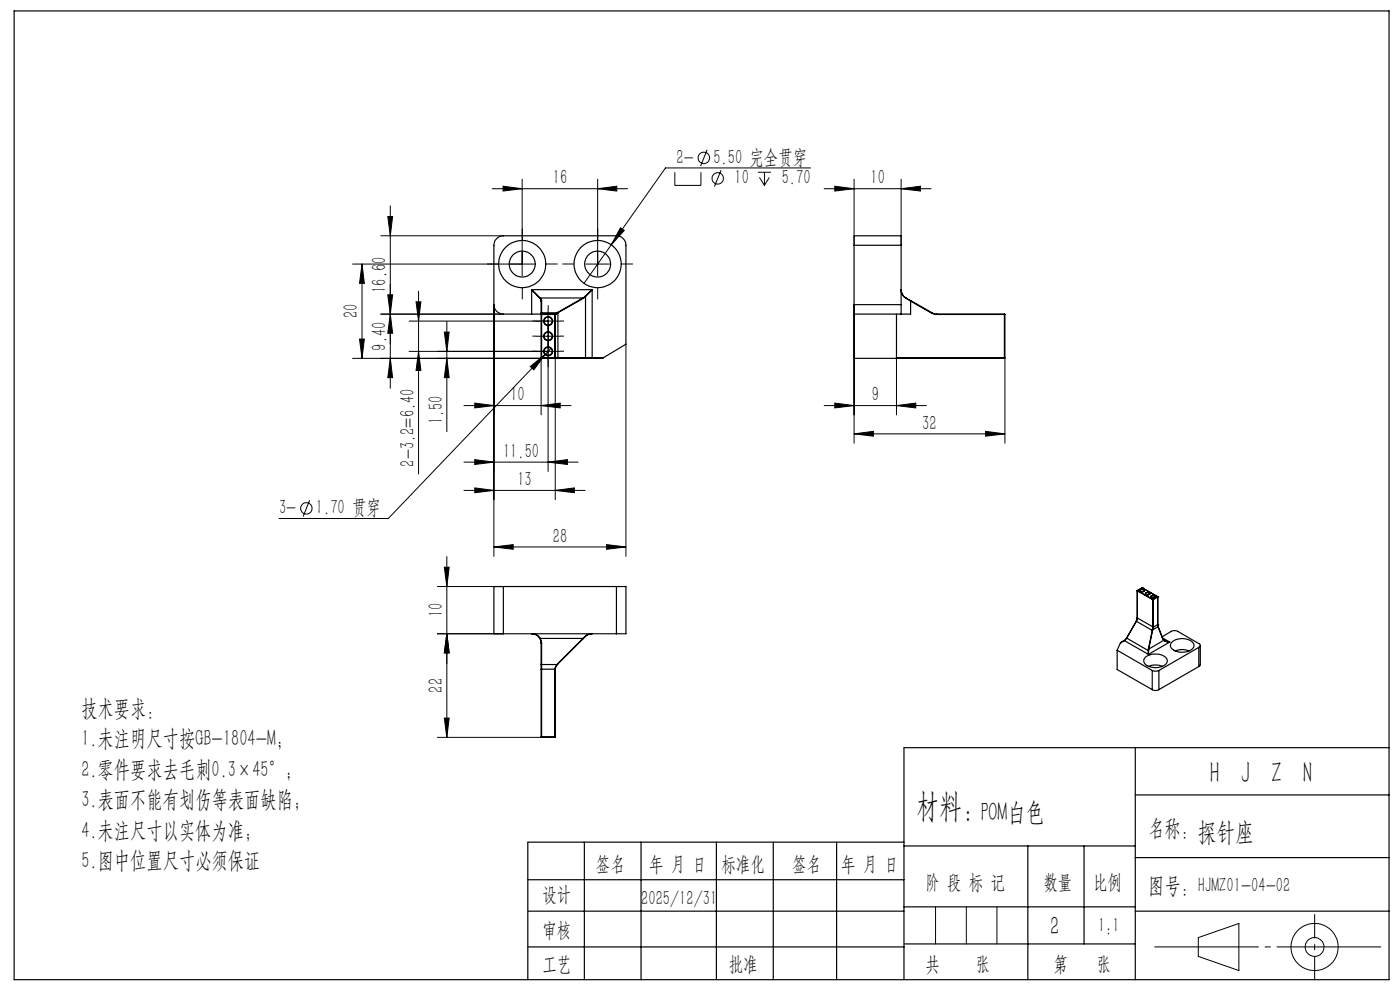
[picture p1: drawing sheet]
<svg xmlns="http://www.w3.org/2000/svg" width="297mm" height="210mm" viewBox="0 0 297 210" stroke-linecap="round" stroke-linejoin="round" font-family="sans-serif">
<g fill="none" stroke="#000" stroke-width=".25">
<path d="M3 2.3h291.7v205.5h-291.7zM181.2 52v-2h10v2M181.2 52h10M181.2 52v12.6M191.2 52v12.6M112.8 61.4l1.7 1.9M112.8 66.6h2M112.8 61.4l1.8 1.8M112.8 66.6h-6a2.03 2.03 0 0 1-2-2v-12.6a2.03 2.03 0 0 1 2-2h24a2.03 2.03 0 0 1 2 2v21l-4.8 2.9M112.8 61.4v5.2M112.8 61.4h12.8M114.5 63.3l.3 .6"/>
<path d="M114.6 63.2l.3 .6M114.6 63.2l-.1 .1M114.6 63.2h9.1M114.8 75.9h.1M114.8 66.7h.1M114.8 75.9l.1 .1M114.8 66.5v.2M114.8 63.9v2.6M114.8 66.7v9.2M114.9 66.6v.1M114.9 75.9v.1M114.9 66.6l-.1 .1"/>
<path d="M114.9 66.3v.3M114.9 66.3l-.1 .2M114.9 63.8l-.1 .1M114.9 63.8v2.5M114.9 66.7v9.2M114.9 66.6h2.8M114.9 66.7h2.8M114.9 75.9h2.8M114.9 76h2.8M114.9 66.3h3.3M117.7 66.6v.1M117.7 66.7h.1"/>
<path d="M117.7 66.6l.1 .1M117.7 75.9h.1M117.7 75.9v.1M117.7 66.6h.1M117.7 76h.6M117.7 66.7v9.2M117.8 75.9l-.1 .1M117.8 66.7h.1M117.8 75.9h.6M117.8 66.7v9.2M118.2 66.3l-.5 .3M118.2 66.3l.1 .2"/>
<path d="M118.3 66.5l-.5 .2M118.3 66.3h-.1M118.3 66.3h.1M118.3 76h5.8M118.4 66.3l-.1 .2M118.4 75.9l-.1 .1M118.4 75.9h5.8M118.4 66.3v9.6M123.7 63.2l.1 .1M123.7 63.2l-5.4 3.1M123.8 63.3l-5.4 3M124.1 62.9l-.4 .3"/>
<path d="M124.1 62.9h.1M124.1 76h1.5M124.2 75.9l-.1 .1M124.2 62.9l-.4 .4M124.2 75.9h1.4M124.2 62.9v13M125.6 61.4l-1.5 1.5M125.6 61.4l-1.4 1.5M125.6 75.9v.1M125.6 75.9h2.4M125.6 61.4v14.5M128 75.9l-2.4 .1"/>
<path d="M181.2 64.6v2M181.2 66.6h10M181.2 66.6v9.4h31.9M181.2 64.6h10M190.2 75.9v.1M190.2 75.9h22.9M190.2 66.6v9.3M191.2 64.6v2M192.2 63.2a2.07 2.07 0 0 1-1-1.8 2.18 2.18 0 0 0 1 1.9M192.2 63.3l1 .6M192.2 63.2v.1M192.2 63.2l1 .6"/>
<path d="M193.2 63.9v2.7h-2M193.2 63.9l4.5 2.6M193.2 63.8v.1M193.2 63.8l4.5 2.5M197.7 66.5l1 .2M197.7 66.3v.2M197.7 66.3l1 .3M198.7 66.6v.1M198.7 66.6h14.4M198.7 66.7h14.4M213.1 66.6v.1M213.1 75.9v.1"/>
<path d="M213.1 66.7h.1M213.1 66.6l.1 .1M213.1 75.9h.1M213.1 66.7v9.2M213.2 75.9l-.1 .1M213.2 66.7v9.2M106.8 124.4h-2v10h2M106.8 134.4h24M106.8 124.4v10M106.8 124.4h24M114.5 135.4a1.93 1.93 0 0 0-1.7-1 2.05 2.05 0 0 1 1.8 1M114.5 135.4h.1"/>
<path d="M114.5 135.4l.3 1M114.6 135.4l.3 1.1M114.6 135.4h9.1M114.8 136.4l.1 .1M114.8 136.4v4.5M114.9 136.5v4.5M123.7 135.4l.1 .1M123.7 135.4l-5.4 5.4M123.8 135.5l-5.4 5.3M124.1 135l1-.5 .5-.1-.5 .1-.9 .5M124.1 135l-.4 .4M124.1 135h.1"/>
<path d="M124.2 135l-.4 .5M130.8 124.4h2v10h-2M130.8 124.4v10M237 137.9l7.4 4.3M237 137.9v4.1l7.4 4.3M237.7 136.3h.1M237.7 136.3l-.7 1.6M238.5 135.9h.1M238.5 135.9l-.8 .4M238.5 135.9l5.1 2.9M239 135.4l-.5 .5M239 135.4h.1"/>
<path d="M239 135.4l4.6 2.6M241.1 131.8h.1M241.1 131.8l-2.1 3.6M241.1 131.8l3.3 1.9M241.3 131.1l-.2 .7M241.3 125.3h.1M241.3 125.3v5.8M241.3 125.3l3.2 1.9M241.3 131.1l3.2 1.9M241.3 125.3l3.3 1.9M241.9 125.2l.5-.1a.27 .27 0 0 1 .3 .3 .27 .27 0 0 1-.4 .1l-.4-.1zM241.9 125.1h.7a.28 .28 0 0 1 .2 .4 .28 .28 0 0 1-.5 0h-.3a.23 .23 0 0 1-.2-.2 .23 .23 0 0 1 .1-.2z"/>
<path d="M242.3 124.7h.1M242.3 124.7l-1 .6M242.3 124.7l3.3 1.9M242.7 125.3h.1M242.9 139.5a3.5 3.5 0 0 1 4.6 .3 1.4 1.4 0 0 1-1.4 1.7 2.93 2.93 0 0 1-3.4-1.1v-.5zM243.1 125.8l.4-.1a.28 .28 0 0 1 .4 .4 .28 .28 0 0 1-.5 .1l-.4-.2zM243.1 125.8l.4-.1 .3 .1a.45 .45 0 0 1-.3 .5 .45 .45 0 0 1-.5-.3zM243.6 138h.1M243.6 138v.8M243.6 137.6v.4M243.6 137.6l.1 .1M243.7 138l-.1 .8"/>
<path d="M243.7 137.7v.3M243.9 126h.1M244.2 126.5l.3-.1a.3 .3 0 0 1 .4 0 .3 .3 0 0 1 0 .4 .3 .3 0 0 1-.4 .1l-.2-.1zM244.2 126.4l.3-.1a.32 .32 0 0 1 .5 .3 .32 .32 0 0 1-.5 .3 .28 .28 0 0 1-.3-.1 .28 .28 0 0 1 0-.4zM244.4 133.7h.1M244.4 133.7l-.8 3.9M244.5 133.6l-.1 .1M244.5 133.6h.1M244.5 133.6v.1M244.5 133.1v.5M244.5 133.1h.1M244.5 133.7l-.8 4"/>
<path d="M244.5 127.2h.1M244.5 133h.1M244.5 133v.1M244.5 127.2v5.8M244.6 127.2h-.1M244.6 127.2h.1M244.6 133.1l-.1 .5M244.6 133v.1M244.6 127.2v5.8M245 126.6h.1M245.6 126.6h.1M245.6 126.6l-1 .6"/>
<path d="M245.6 132.5l.1 .5M245.6 132.5h.1M245.6 126.6v5.9M245.6 132.5l-1 .6M245.7 133l-1.2 .6M245.7 133l.9 2.3M245.7 133h.1M246.5 135.1l2.1-1.2 .8-.1 5 2.8a.42 .42 0 0 1 .2 .4 .42 .42 0 0 1-.3 .3M246.6 135.3l.3 .5M246.6 135.3h.1M246.6 135.3l1.5 .9M246.9 135.8l.4 .3 .8 .1"/>
<path d="M246.9 135.8l.5 .3 .7 .1M246.9 135.8h.1M246.9 135.8l-3.2 1.9M248.1 136.2l-4.5 2.6M248.5 136.3a3.4 3.4 0 0 1 4.6 .1l.1 .1a1.26 1.26 0 0 1-1.2 1.7 3.2 3.2 0 0 1-3.6-.9l-.1-.4zM249.3 138.1l1.3-.3 1.7 .3M254.3 137.3l-8.4 4.9M254.3 137.3v4.1M254.6 136.9v4.1l-.3 .4M114.8 140.9l.1 .1M114.8 141.9h.1M114.8 140.9v1"/>
<path d="M114.8 156.3h.1M114.8 156.3l.1 .1M114.8 141.9v14.4M114.9 141v.9M114.9 156.3v.1M114.9 141.9v14.4M114.9 141h3.3M114.9 141.9h2.8M114.9 156.3h2.8M114.9 156.4h2.8M117.7 141.9h.1M117.7 141.9v.3"/>
<path d="M117.7 142.2h.1M117.7 156.3h.1M117.7 156.3v.1M117.7 142.2v14.1M117.8 141.9v.3M117.8 156.3l-.1 .1M117.8 142.2v14.1M118.2 141l-.5 .9M118.2 141h.1M118.3 141l-.5 .9M118.3 140.8l-.1 .2M118.3 140.8h.1"/>
<path d="M118.4 140.8l-.1 .2M240.8 158.6v49.2M243.7 141.3l1-.2h1.2l.7 .2M244.4 142.2l.5 .2 1-.2M244.4 146.3l.5 .2 1-.2M244.4 142.2v4.1M245.9 142.2v4.1M254.3 141.4l-8.4 4.9M294.7 158.6h-102.9v49.2M124 178.6v29.2M136 178.6v29.2M152 178.6v29.2"/>
<path d="M164 178.6v29.2M177.5 178.6v29.2M191.8 178.6h-79.8v29.2M191.8 179.4h49M218.1 179.4v28.4M230 179.4v20.8M240.8 168.6h53.9M112 193.3h79.8M112 186.6h79.8M191.8 192.4h49M240.8 181.9h53.9M240.8 193.3h53.9"/>
<path d="M112 200.9h79.8M192 200.2h48.8"/>
<circle cx="110.8" cy="56" r="5"/>
<circle cx="110.8" cy="56" r="2.75"/>
<circle cx="126.8" cy="56" r="5"/>
<circle cx="126.8" cy="56" r="2.75"/>
<circle cx="116.3" cy="68.1" r=".95"/>
<circle cx="116.3" cy="71.3" r=".95"/>
<circle cx="116.3" cy="74.5" r=".85"/>
<circle cx="116.3" cy="74.5" r=".96"/>
<circle cx="116.3" cy="68.1" r=".86"/>
<circle cx="116.3" cy="71.3" r=".86"/>
</g>
<g fill="none" stroke="#000" stroke-width=".21">
<path d="M106.7 39.5l4.1 .5-4.1 .5zM110.8 38v20.5M126.8 38v20.5M143.2 36.5v2.8h5.5v-2.8M150 31.8l-1.4 3.4M153 36.1l-1.4 3.5M160.8 36.5h2.7M161.1 37.6l1.1 1.7M162.2 36.5v2.8M163.2 37.6l-1 1.7M171.9 35.6h-30.7l-11.5 16.3M177.1 39.5l4.1 .5-4.1 .5z"/>
<path d="M181.2 38v14M191.2 38v14M74.8 56h38.5M76.8 56l.5 4.1h-1zM76.8 56v20M80.8 50h26M82.3 45.9h1l-.5 4.1zM82.8 43.7v38.7M104.4 40h28.7M124.3 56h5M126.8 40l4-.5v1zM129.7 51.9l-5.8 8.2"/>
<path d="M131.6 48.3l.8 .6-2.7 3zM174.8 40h22.7M191.2 40l4.1-.5v1zM74.8 76h50.8M76.3 71.9h1l-.5 4.1zM80.8 66.6h26M82.3 62.5h1l-.5 4.1zM82.8 66.6l.5 4.1h-1zM82.8 76l.5 4.1h-1zM86.8 68.1h32M86.8 74.5h32M88.3 64h1l-.5 4.1z"/>
<path d="M88.8 74.5l.5 4.1h-1zM88.8 61.8v38.7M94.3 70.4h1l-.5 4.1zM94.8 76l.5 4.1h-1zM94.8 68.2v23.4M104.8 64.6v53.4M112.5 77.7l3.2-2.6-2.5 3.3zM113.8 71.3h5M114.8 75.9v12.1M115.7 75.1l-33.3 34.9h-23.2M116.3 65.6v34.4M116.9 73.9l-1.2 1.2"/>
<path d="M117.8 75.9v30.1M132.8 73v45M181.2 64.6v29.4M190.2 75.9v12.1M213.2 75.9v18.1M98.4 86h22.7M98.4 98h24.2M100.7 97.5l4.1 .5-4.1 .5zM100.7 85.5l4.1 .5-4.1 .5zM114.8 86l4.1-.5v1zM116.3 98l4.1-.5v1zM174.8 86h21.7"/>
<path d="M177.1 85.5l4.1 .5-4.1 .5zM181.2 92l4.1-.5v1zM181.2 92h32M190.2 86l4.1-.5v1zM209.1 91.5l4.1 .5-4.1 .5zM65.7 106.1l-1.4 3.5M94.8 118.1v38.3M98.4 104h25.7M100.7 103.5l4.1 .5-4.1 .5zM104.8 116l4.1-.5v1zM104.8 116h28M117.8 104l4-.5v1z"/>
<path d="M128.7 115.5l4.1 .5-4.1 .5zM92.8 134.4h14M92.8 124.4h14M94.3 120.3h1l-.5 4.1zM94.8 134.4l.5 4.1h-1zM92.8 156.4h22.1M94.3 152.3h1l-.5 4.1zM198.5 192.4v7.8M205 192.4v7.8M211.5 192.4v7.8M254.2 198.9l8.6-3v10l-8.6-3z"/>
<circle cx="149.3" cy="33.5" r="1.21"/>
<circle cx="152.2" cy="37.8" r="1.21"/>
<circle cx="65" cy="107.8" r="1.22"/>
<circle cx="278.9" cy="200.9" r="2"/>
<circle cx="278.9" cy="200.9" r="5"/>
</g>
<g fill="none" stroke="#000" stroke-width=".21" stroke-dasharray="30.5 1.3 1.3 1.3" stroke-linecap="butt">
<path d="M105.8 56h-2.5M110.8 51v-2.5M115.8 56h2.5M121.8 56h-2.5M126.8 51v-2.5M131.8 56h2.5M110.8 61v2.5M113.8 71.3h-.9M113.8 68.1h-.9M113.8 74.5h-.9M116.3 73.8v.9M116.3 68.8v-.8"/>
<path d="M116.3 70.6v.9M116.3 65.6v-.8M116.3 77v.9M116.3 72v-.8M118.8 71.3h.8M118.8 68.1h.8M118.8 74.5h.8M126.8 61v2.5"/>
</g>
<path d="M244.9 200.9h48.1" fill="none" stroke="#000" stroke-width=".21" stroke-dasharray="30.5 1.3 1.3 1.3" stroke-dashoffset="8.3" stroke-linecap="butt"/>
<path d="M278.9 193.9v14" fill="none" stroke="#000" stroke-width=".21" stroke-dasharray="30.5 1.3 1.3 1.3" stroke-dashoffset="25.4" stroke-linecap="butt"/>
<g fill="#000">
<path d="M106.7 39.5l4.1 .5-4.1 .5zM126.8 40l4-.5v1zM131.6 48.3l-1.9 3.6 2.7-3zM112.5 77.7l.7 .7 2.5-3.3z"/>
<path d="M76.3 71.9h1l-.5 4.1zM76.8 56l.5 4.1h-1z"/>
<path d="M82.8 66.6l.5 4.1h-1zM82.3 45.9h1l-.5 4.1z"/>
<path d="M82.3 62.5h1l-.5 4.1zM82.8 76l.5 4.1h-1zM94.3 70.4h1l-.5 4.1zM94.8 76l.5 4.1h-1z"/>
<path d="M88.8 74.5l.5 4.1h-1zM88.3 64h1l-.5 4.1zM94.8 134.4l.5 4.1h-1zM94.3 120.3h1l-.5 4.1z"/>
<path d="M100.7 97.5l4.1 .5-4.1 .5zM116.3 98l4.1-.5v1z"/>
<path d="M114.8 86l4.1-.5v1zM100.7 85.5l4.1 .5-4.1 .5zM117.8 104l4-.5v1zM100.7 103.5l4.1 .5-4.1 .5zM128.7 115.5l4.1 .5-4.1 .5zM104.8 116l4.1-.5v1z"/>
<path d="M190.2 86l4.1-.5v1zM177.1 85.5l4.1 .5-4.1 .5zM191.2 40l4.1-.5v1zM177.1 39.5l4.1 .5-4.1 .5zM209.1 91.5l4.1 .5-4.1 .5zM181.2 92l4.1-.5v1z"/>
<path d="M94.8 134.4l.5 4.1h-1zM94.3 152.3h1l-.5 4.1z"/>
</g>
<text font-size="7.1" x="194.3" y="173.4">材料：</text>
<g font-size="6.3">
<text x="256.6" y="166.2">H</text>
<text x="263.3" y="166.2">J</text>
<text x="269.7" y="166.2">Z</text>
<text x="276.4" y="166.2">N</text>
</g>
<g font-size="5.6">
<text x="208" y="174.1">POM白色</text>
<text x="254.1" y="178.4">探针座</text>
<text x="222.8" y="198.3">2</text>
</g>
<g font-size="4.9">
<text x="17.3" y="151.8">技术要求：</text>
<text x="17.3" y="158.2">1.未注明尺寸按GB-1804-M；</text>
<text x="17.3" y="164.8">2.零件要求去毛刺0.3×45°；</text>
<text x="17.3" y="171.3">3.表面不能有划伤等表面缺陷；</text>
<text x="17.3" y="177.7">4.未注尺寸以实体为准；</text>
<text x="243.6" y="177.3">名称:</text>
<text x="17.3" y="184.1">5.图中位置尺寸必须保证</text>
<text x="243.6" y="189.4">图号：</text>
</g>
<g font-size="4.4">
<text x="143.5" y="34.8">2-</text>
<text x="151.3" y="34.8">5.50 完全贯穿</text>
<text x="117.3" y="39.1">16</text>
<text x="155.8" y="39.1">10</text>
<text x="165.8" y="39.1">5.70</text>
<text x="184.7" y="39.1">10</text>
<text x="81.9" y="62.1" transform="rotate(-90 81.9 62.1)">16.60</text>
<text x="75.9" y="67.5" transform="rotate(-90 75.9 67.5)">20</text>
<text x="81.9" y="74.4" transform="rotate(-90 81.9 74.4)">9.40</text>
<text x="108.3" y="85.1">10</text>
<text x="184.9" y="85.1">9</text>
<text x="93.9" y="90" transform="rotate(-90 93.9 90)">1.50</text>
<text x="195.7" y="91.1">32</text>
<text x="87.9" y="99" transform="rotate(-90 87.9 99)">2-3.2=6.40</text>
<text x="106.7" y="97.1">11.50</text>
<text x="109.8" y="103.1">13</text>
<text x="59.2" y="109.1">3-</text>
<text x="67" y="109.1">1.70 贯穿</text>
<text x="117.3" y="115.1">28</text>
<text x="93.9" y="130.9" transform="rotate(-90 93.9 130.9)">10</text>
<text x="93.9" y="146.9" transform="rotate(-90 93.9 146.9)">22</text>
<text x="126.4" y="184.7">签名</text>
<text x="137.7" y="184.7">年 月 日</text>
<text x="153.1" y="184.7">标准化</text>
<text x="168" y="184.7">签名</text>
<text x="178.5" y="184.7">年 月 日</text>
<text x="115.1" y="191.2">设计</text>
<text x="136" y="192">2025/12/31</text>
<text x="196.3" y="188.6">阶 段 标 记</text>
<text x="221.3" y="188.6">数量</text>
<text x="231.9" y="188.6">比例</text>
<text x="254.1" y="189.2">HJMZ01-04-02</text>
<text x="232.9" y="197.8">1:1</text>
<text x="115.1" y="198.7">审核</text>
<text x="115.1" y="206">工艺</text>
<text x="154.6" y="206">批准</text>
<text x="196.3" y="206">共</text>
<text x="207" y="206">张</text>
<text x="223.5" y="206">第</text>
<text x="232.7" y="206">张</text>
</g>
</svg>
